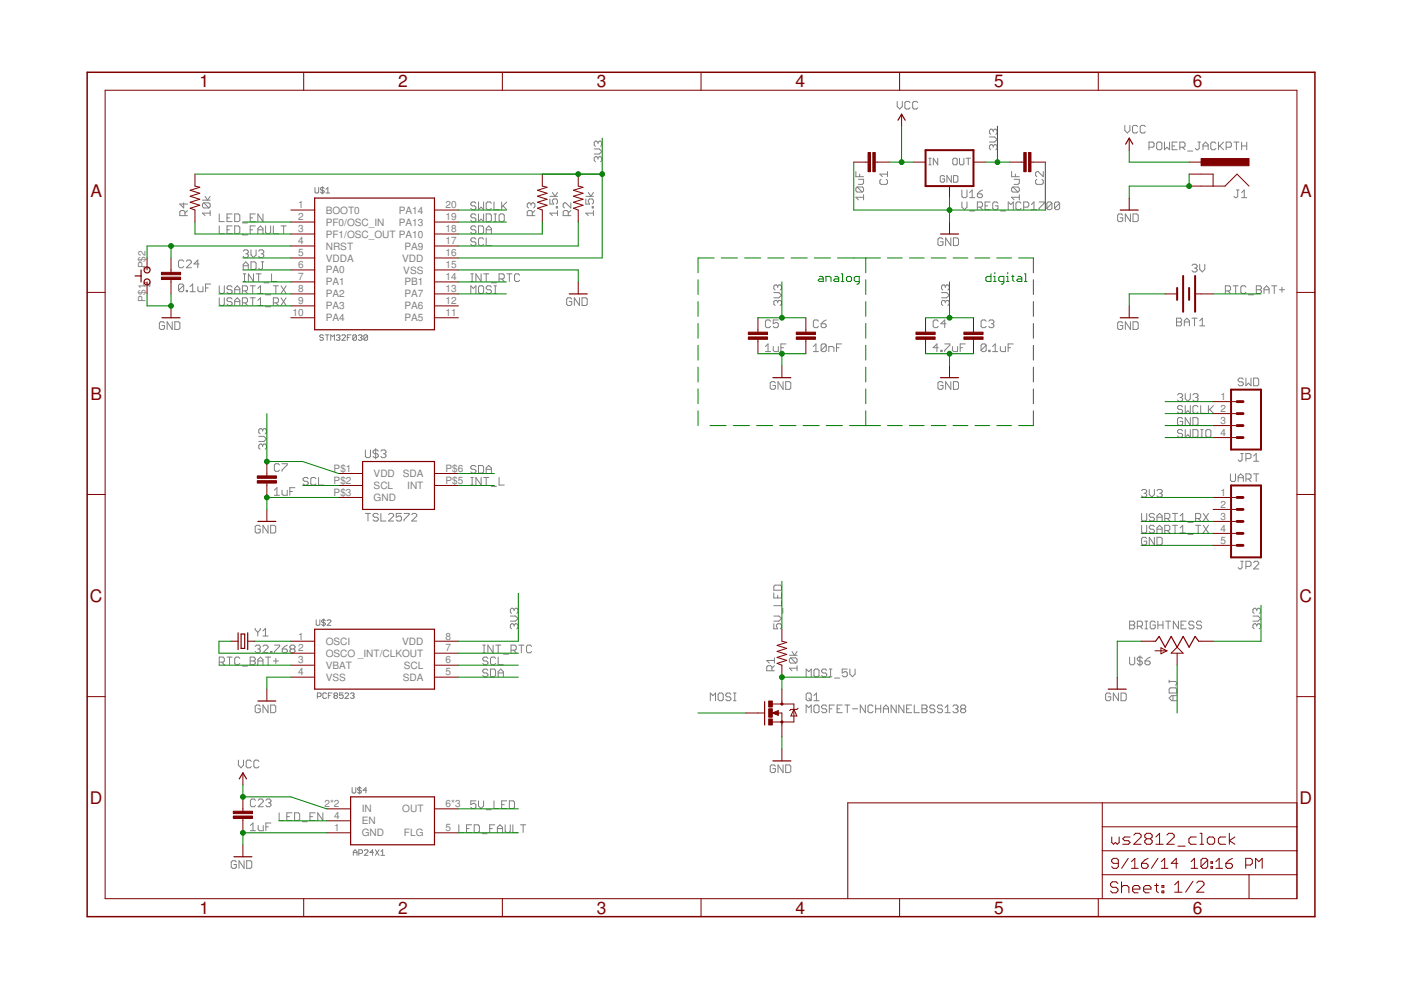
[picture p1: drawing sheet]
<svg xmlns="http://www.w3.org/2000/svg" width="297mm" height="210mm" viewBox="0 0 297 210" stroke-linecap="round" stroke-linejoin="round" font-family="sans-serif">
<g fill="none" stroke="#808080" stroke-width=".21">
<path d="M66.8 39.8v.9l.2 .2h.4l.2-.2v-.9M68.3 39.6v1.5M68.7 39.9l-.2-.1h-.4l-.2 .4 .2 .1h.4l.2 .4-.2 .2h-.4l-.2-.2M126 31.6h1.1l.5 .5-.5 .6h-1.1M126.8 33.5l-.3-.3h-.3l-.2 .3v.5l.2 .3M126.8 30.2l-.3-.3h-.3l-.2 .3v.6l.2 .2M126.8 33.5l.3-.3h.2l.3 .3v.5l-.3 .3M126.8 30.2v.3M126.8 33.5v.3M126.8 30.2l.3-.3h.2l.3 .3v.6l-.3 .2M181.5 36.4v1.1h1.6M181.7 39.6h1.1l.3 .3v.5l-.3 .3"/>
<path d="M181.7 39.6l-.2 .3v.5l.2 .3h1.1M181.7 39.6l1.1 1.1M182 38h1.1v.8l-.3 .3h-.8M182.3 36.9v.6M186.8 38l-.3 .3v.5l.3 .3h1.1l.3-.3v-.5l-.3-.3M188.2 36.4v1.1M188.2 36.9h-1.7l.6 .6M190.2 21.5v1.1l.6 .5 .5-.5v-1.1M193 21.8l-.3-.3h-.6l-.2 .3v1.1l.2 .2h.6l.3-.2M194.6 21.8l-.3-.3h-.5l-.3 .3v1.1l.3 .2h.5l.3-.2M196.9 34.9h.5M196.9 33.5h.5"/>
<path d="M197.2 33.5v1.4M198.8 33.5v1.4l-.9-1.4v1.4M200.3 37.5l-.3-.3h-.4l-.3 .3v.9l.3 .2h.4l.3-.2v-.5h-.5M201.7 37.2v1.4l-.9-1.4v1.4M202 33.8l.2-.3h.5l.2 .3v.9l-.2 .2h-.5l-.2-.2zM202.2 37.2h.7l.2 .3v.9l-.2 .2h-.7zM203.4 33.5v1.2l.3 .2h.4l.3-.2v-1.2M204.8 33.5h1M205.3 33.5v1.4M209.8 29h1.1l.5 .6-.5 .5h-1.1M210.6 30.9l.3-.2h.2l.3 .2v.6l-.3 .2M210.6 30.9l-.3-.2h-.2l-.3 .2v.6l.3 .2"/>
<path d="M210.6 27.7l-.3-.3h-.2l-.3 .3v.5l.3 .3M210.6 27.7v.2M210.6 30.9v.3M210.6 27.7l.3-.3h.2l.3 .3v.5l-.3 .3M214.5 36.4v1.1h1.6M214.8 39.6l-.3 .3v.5l.3 .3h1M214.8 39.6h1l.3 .3v.5l-.3 .3M214.8 39.6l1 1.1M215 38h1.1v.8l-.3 .3h-.8M215.3 36.9v.6M219.8 38l-.2 .3v.5l.2 .3h1.1l.3-.3v-.5l-.3-.3M221.2 36.4v1.1l-1.1-1.1h-.3l-.2 .2v.6l.2 .3"/>
<path d="M238.5 26.6v1.1l.5 .5 .6-.5v-1.1M241.2 26.8l-.3-.2h-.5l-.3 .2v1.1l.3 .3h.5l.3-.3M242.8 26.8l-.2-.2h-.6l-.3 .2v1.1l.3 .3h.6l.2-.3M243.6 31.2h.8l.3-.3v-.5l-.3-.3h-.8v1.6M245.5 30.1h.6l.2 .3v1.1l-.2 .2h-.6l-.3-.2v-1.1zM246.9 30.1v1.6l.5-.5 .6 .5v-1.6M248.5 30.9h.6M249.6 30.1h-1.1v1.6h1.1M250.1 31.2h.9l.2-.3v-.5l-.2-.3h-.9v1.6M250.7 31.2l.5 .5M251.8 32h1.1M254 30.1h.5"/>
<path d="M254.3 30.1v1.4l-.3 .2h-.3l-.3-.2M255.1 30.9h1.1M255.1 31.7v-1l.5-.6 .6 .6v1M257.8 30.4l-.3-.3h-.5l-.3 .3v1.1l.3 .2h.5l.3-.2M258.3 30.1v1.6M258.6 30.9l.8 .8M259.4 30.1l-1.1 1.1M260 31.2h.8l.3-.3v-.5l-.3-.3h-.8v1.6M261.6 30.1h1.1M262.1 30.1v1.6M263.2 30.9h1.1M263.2 30.1v1.6"/>
<path d="M264.3 30.1v1.6M38.9 43v1.1l-.8-.8h1.7M38.9 55.4l-.2-.3h-.6l-.3 .3v1.1l.3 .3h.6l.2-.3M39.2 45.7v-.8l-.3-.3h-.5l-.3 .3v.8h1.7M39.5 55.4l.3-.3h.5l.3 .3v.3l-1.1 1.1h1.1M39.8 44.6l-.6 .6M42.2 56h-1.1l.8-.9v1.7M42.9 42.4h1.7M43.2 43l-.3 .3v.5l.3 .3h1.1M43.2 43h1.1l.3 .3v.5l-.3 .3M43.2 43l1.1 1.1M43.5 41.6l.5 .8 .6-.8"/>
<path d="M44.6 45.2h-1.7l.6 .5M44.6 44.6v1.1M46.5 45.4v1.6h1.1M46.5 47.9v1.6h1.1M48.1 46.2h.6M48.1 48.7h.6M49.2 45.4h-1.1v1.6h1.1M49.2 47.9h-1.1v1.6h1.1M49.8 45.4h.8l.2 .2v1.1l-.2 .3h-.8zM49.8 47.9h.8l.2 .3v1.1l-.2 .2h-.8zM51.4 47.3h1.1M51.4 49.8h1.1"/>
<path d="M51.6 53.3l.2-.3h.6l.2 .3v.2l-.2 .3M51.6 57.1v-1l.5-.6 .5 .6v1M51.6 59.7h.5M51.6 58.1h.5M51.6 56.3h1M51.8 58.1v1.6M52.1 53.8h.3M52.4 53.8l.2 .3v.2l-.2 .3h-.6l-.2-.3M53 46.2h.6M53 48.7h.6M53.2 53v1.1l.5 .5 .6-.5v-1.1M53.2 55.5h.8l.3 .3v1.1l-.3 .2h-.8z"/>
<path d="M53.7 58.1v1.6l-1-1.6v1.6M54.1 45.4h-1.1v1.6h1.1M54.1 47.9h-1.1v1.6M54.3 58.1h1.1M54.7 49.5v-1l.5-.6 .6 .6v1M54.7 48.7h1.1M54.8 53.3l.3-.3h.5l.3 .3v.2l-.3 .3M54.8 58.1v1.6M55.4 53.8h.2M55.4 55.5h.5M55.6 53.8l.3 .3v.2l-.3 .3h-.5l-.3-.3M55.6 55.5v1.4l-.2 .2h-.3l-.3-.2"/>
<path d="M55.8 45.4v1.6l-1.1-1.6v1.6M55.9 60h1.1M56.3 47.9v1.4l.3 .2h.5l.3-.2v-1.4M57.6 58.1v1.6h1.1M58 47.9v1.6h1M59.6 47.9h1.1M60.1 47.9v1.6M69.1 40.9h.8M69.1 40.2l.4-.4v1.1M99.8 59.7h.6M99.8 58.1h.6M100.1 58.1v1.6"/>
<path d="M100.9 43.1l-.3-.3h-.5l-.3 .3v.3l.3 .2h.5l.3 .3v.3l-.3 .2h-.5l-.3-.2M100.9 50.7l-.3-.3h-.5l-.3 .3v.3l.3 .3h.5l.3 .2v.3l-.3 .3h-.5l-.3-.3M100.9 45.6l-.3-.2h-.5l-.3 .2v.3l.3 .3h.5l.3 .3v.2l-.3 .3h-.5l-.3-.3M100.9 48.2l-.3-.3h-.5l-.3 .3v.3l.3 .2h.5l.3 .3v.3l-.3 .2h-.5l-.3-.2M101.5 47.9h.8l.2 .3v1.1l-.2 .2h-.8zM101.5 42.8v1.6l.5-.5 .5 .5v-1.6M101.5 45.4v1.6l.5-.5 .5 .5v-1.6M102 58.1v1.6l-1.1-1.6v1.6M102.5 50.7l-.2-.3h-.6l-.2 .3v1.1l.2 .3h.6l.2-.3M102.6 58.1h1M103.1 50.4v1.7h1.1M103.1 45.4h.8l.3 .2v1.1l-.3 .3h-.8z"/>
<path d="M103.1 49.5v-1l.5-.6 .6 .6v1M103.1 58.1v1.6M103.1 48.7h1.1M104.2 43.1l-.3-.3h-.5l-.3 .3v1.1l.3 .2h.5l.3-.2M104.2 60h1.1M104.7 42.8v1.6h1.1M104.7 45.4h.6M104.7 47h.6M105 45.4v1.6M105.8 59.1h.8l.3-.2v-.6l-.3-.2h-.8v1.6M106.1 45.4h.5l.3 .2v1.1l-.3 .3h-.5l-.3-.3v-1.1zM106.4 42.8v1.6"/>
<path d="M106.4 59.1l.5 .6M106.6 43.6l.8 .8M107.4 42.8l-1 1.1M107.5 58.1h1M108 58.1v1.6M110.2 58.3l-.3-.2h-.5l-.3 .2v1.1l.3 .3h.5l.3-.3M112.6 43.3l-.3-.3h-.2l-.3 .3v.5l.3 .3M112.6 43.3l.3-.3h.2l.3 .3v.5l-.3 .3M112.6 43.3v.2M112.9 45.7v-.8l-.3-.3h-.5l-.3 .3v.8h1.6M113.4 44.6l-.5 .6M116.6 42.2v1.1h.8l-.3-.6v-.2l.3-.3h.5l.3 .3v.5l-.3 .3"/>
<path d="M116.6 41.6h1.6M117.1 40.8l.6 .8 .5-.8M117.9 43.8h.3v.3h-.3zM118.2 45.2h-1.6l.5 .5M118.2 44.6v1.1M120.5 45.7v-.8l-.3-.3h-.5l-.3 .3v.8h1.6M121 43v1.1l-1.1-1.1h-.2l-.3 .3v.5l.3 .3M121 44.6l-.5 .6M124.2 42.2v1.1h.8l-.3-.8 .3-.3h.6l.2 .3v.5l-.2 .3M124.2 41.6h1.6M124.7 40.8l.6 .8 .5-.8M125.6 43.8h.2v.3h-.2z"/>
<path d="M125.8 45.2h-1.6l.5 .5M125.8 44.6v1.1M183.1 41.8h-1.6l.5 .6M183.1 41.3v1.1M199.9 50.7l-.2-.3h-.6l-.2 .3v1.1l.2 .3h.6l.2-.3v-.5h-.5M201.6 50.4v1.7l-1.1-1.7v1.7M202.1 50.4h.8l.3 .3v1.1l-.3 .3h-.8zM203.9 40.3v1.3l.3 .3h.5l.3-.3v-1.3M203.9 42.8v1.1l.6 .5 .5-.5v-1.1M205.6 44.7h1.1M205.6 41.9h1.1M205.6 40.8l.5-.5v1.6"/>
<path d="M207.2 41.1h.8l.3 .3v.2l-.3 .3h-.5l-.3-.3zM207.2 43.9h.8l.3-.3v-.5l-.3-.3h-.8v1.6M207.8 43.9l.5 .5M208.3 40.3l-.5 .3-.6 .5M208.9 43.6h.5M209.9 42.8h-1v1.6h1M211.6 43.1l-.3-.3h-.5l-.3 .3v1.1l.3 .2h.5l.3-.2v-.6h-.6M212.1 44.7h1.1M213.8 44.4v-1.6l.5 .6 .5-.6v1.6M216.1 41.8h-1.6l.5 .6M216.1 41.3v1.1M216.5 43.1l-.3-.3h-.5l-.3 .3v1.1l.3 .2h.5l.3-.2"/>
<path d="M217 43.9h.8l.3-.3v-.5l-.3-.3h-.8v1.6M218.7 44.4h1.1M218.7 43.4l.5-.6v1.6M220.3 42.8h1.1v.3l-1.1 1.1v.2M223 43.1l-.2-.3h-.6l-.2 .3v1.1M223 43.1v1.1l-.2 .2h-.6l-.2-.2M223 43.1l-1 1.1M224.7 43.1l-.3-.3h-.5l-.3 .3v1.1M224.7 43.1v1.1l-.3 .2h-.5l-.3-.2M224.7 43.1l-1.1 1.1M238 45.6l-.2-.2h-.6l-.2 .2v1.1l.2 .3h.6l.2-.3v-.5h-.5M239.7 45.4v1.6l-1.1-1.6v1.6"/>
<path d="M240.2 45.4h.8l.3 .2v1.1l-.3 .3h-.8zM252.7 56.3l.3-.3h.5l.3 .3v.3l-.3 .3M253.3 56.9h.2M253.5 56.9l.3 .2v.3l-.3 .3h-.5l-.3-.3M254.4 56v1.1l.5 .6 .5-.6v-1.1M262.1 40.3h.6M262.4 40.3v1.3l-.3 .3h-.2l-.3-.3M263.2 41.9h1.1M263.2 40.8l.6-.5v1.6M34.9 68.5l-.3-.3h-.5l-.3 .3v1.1l.3 .2h.5l.3-.2v-.6h-.6M36.5 68.2v1.6l-1.1-1.6v1.6M37.1 68.2h.8l.2 .3v1.1l-.2 .2h-.8z"/>
<path d="M38.9 60.5l-.2-.3h-.6l-.3 .3v1.1M38.9 60.5v1.1l-.2 .2h-.6l-.3-.2M38.9 60.5l-1.1 1.1M39.5 61.6h.3v.2h-.3zM40.3 61.8h1.1M40.3 60.8l.6-.6v1.6M42 60.8v.8l.2 .2h.8v-1M43.6 61h.5M44.7 60.2h-1.1v1.6M46.5 63.1v1.4l.3 .3h.5l.3-.3v-1.4M46.5 60.6v1.4l.3 .2h.5l.3-.2v-1.4M49.2 63.4l-.3-.3h-.5l-.3 .3v.3l.3 .2h.5l.3 .3v.3l-.3 .3h-.5l-.3-.3"/>
<path d="M49.2 60.9l-.3-.3h-.5l-.3 .3v.3l.3 .2h.5l.3 .3v.3l-.3 .2h-.5l-.3-.2M49.8 63.9h1M49.8 61.4h1M49.8 62.2v-1l.5-.6 .5 .6v1M49.8 64.8v-1.1l.5-.6 .5 .6v1.1M51.4 64.2h.8l.3-.3v-.5l-.3-.3h-.8v1.7M51.4 61.7h.8l.3-.3v-.5l-.3-.3h-.8v1.6M51.9 61.7l.6 .5M51.9 64.2l.6 .6M53 63.1h1.1M53 60.6h1.1M53.6 60.6v1.6"/>
<path d="M53.6 63.1v1.7M54.7 64.8h1.1M54.7 62.2h1.1M54.7 61.2l.5-.6v1.6M54.7 63.7l.5-.6v1.7M56.3 62.5h1.1M56.3 65h1.1M58 64.2h.8l.2-.3v-.5l-.2-.3h-.8v1.7M58 60.6h1M58.5 60.6v1.6M58.5 64.2l.5 .6M59.6 60.6l1.1 1.6"/>
<path d="M59.6 63.1l1.1 1.7M60.7 60.6l-1.1 1.6M60.7 63.1l-1.1 1.7M68.6 71.2l-.2-.2h-.4l-.2 .4 .2 .2h.4l.2 .4-.2 .2h-.4l-.2-.2M69 71h.7M69.4 71v1.2M70.1 72.2v-1.2l.4 .4 .4-.4v1.2M71.3 71.2l.2-.2h.4l.2 .2-.2 .4M71.7 71.6h.2M71.9 71.6l.2 .2-.2 .4h-.4l-.2-.2M72.5 71.2l.2-.2h.3l.3 .2v.2l-.8 .8h.8M73.6 71.6h.4"/>
<path d="M74.4 71h-.8v1.2M75.6 71.2l-.2-.2h-.4l-.2 .2v.8M75.6 71.2v.8l-.2 .2h-.4l-.2-.2M75.6 71.2l-.8 .8M76 71.2l.2-.2h.4l.2 .2-.2 .4M76.4 71.6h.2M76.6 71.6l.2 .2-.2 .4h-.4l-.2-.2M77.9 71.2l-.2-.2h-.4l-.1 .2v.8M77.9 71.2v.8l-.2 .2h-.4l-.1-.2M77.9 71.2l-.7 .8M99.8 62.2v-1.6l.6 .6 .5-.6v1.6M101.7 60.6h.6l.2 .3v1.1l-.2 .2h-.6l-.2-.2v-1.1z"/>
<path d="M104.2 60.9l-.3-.3h-.5l-.3 .3v.3l.3 .2h.5l.3 .3v.3l-.3 .2h-.5l-.3-.2M104.7 60.6h.6M104.7 62.2h.6M105 60.6v1.6M121.2 63.4l-.3-.3h-.5l-.3 .3v1.1l.3 .3h.5l.3-.3v-.6h-.5M122.9 63.1v1.7l-1.1-1.7v1.7M123.4 63.1h.8l.3 .3v1.1l-.3 .3h-.8zM162.3 74.5h1.1M162.3 73.5l.5-.6v1.6M163.4 68.1l-.3-.3h-.5l-.3 .3v1.1l.3 .3h.5l.3-.3M163.9 73.5v.8l.3 .2h.8v-1M164.1 62h1l.6 .6-.6 .5h-1"/>
<path d="M164.9 63.9l-.3-.2h-.3l-.2 .2v.6l.2 .3M164.9 63.9l.2-.2h.3l.3 .2v.6l-.3 .3M164.9 60.7l-.3-.3h-.3l-.2 .3v.5l.2 .3M164.9 60.7l.2-.3h.3l.3 .3v.5l-.3 .3M164.9 60.7v.3M164.9 63.9v.3M165 67.8h-1.1v.8l.6-.2h.2l.3 .2v.6l-.3 .3h-.5l-.3-.3M165.6 73.7h.5M166.6 72.9h-1v1.6M172.4 74.5h1.1M172.4 73.5l.6-.6v1.6M173.5 68.1l-.2-.3h-.6l-.3 .3v1.1l.3 .3h.6l.2-.3"/>
<path d="M174.1 68.6h.8l.3 .3v.3l-.3 .3h-.6l-.2-.3zM175.2 73.2l-.3-.3h-.6l-.2 .3v1.1M175.2 73.2v1.1l-.3 .2h-.6l-.2-.2M175.2 73.2l-1.1 1.1M175.2 67.8l-.6 .3-.5 .5M175.7 74.5v-1h.8l.3 .2v.8M177.4 73.7h.5M178.4 72.9h-1v1.6M198.9 73.7h-1.1l.8-.8v1.6M198.9 68.1l-.3-.3h-.5l-.3 .3v1.1l.3 .3h.5l.3-.3M199.5 74.3h.2v.2h-.2zM199.6 62h1.1l.6 .6-.6 .5h-1.1"/>
<path d="M200.3 72.9h1.1v.3l-1.1 1.1v.2M200.4 63.9l-.2-.2h-.3l-.3 .2v.6l.3 .3M200.4 60.7l-.2-.3h-.3l-.3 .3v.5l.3 .3M200.4 63.9l.3-.2h.3l.3 .2v.6l-.3 .3M200.4 60.7v.3M200.4 63.9v.3M200.4 60.7l.3-.3h.3l.3 .3v.5l-.3 .3M200.6 68.6h-1.1l.8-.8v1.7M201.9 73.5v.8l.3 .2h.8v-1M203.6 73.7h.5M204.7 72.9h-1.1v1.6M209.1 68.1l-.3-.3h-.5l-.3 .3v1.1l.3 .3h.5l.3-.3"/>
<path d="M209.1 73.2l-.3-.3h-.5l-.3 .3v1.1M209.1 73.2v1.1l-.3 .2h-.5l-.3-.2M209.1 73.2l-1.1 1.1M209.6 74.3h.3v.2h-.3zM209.6 68.1l.3-.3h.6l.2 .3v.3l-.2 .2M210.2 68.6h.3M210.5 74.5h1M210.5 73.5l.5-.6v1.6M210.5 68.6l.2 .3v.3l-.2 .3h-.6l-.3-.3M212.1 73.5v.8l.3 .2h.8v-1M213.7 73.7h.6M214.8 72.9h-1.1v1.6"/>
<path d="M238 68.5l-.2-.3h-.6l-.2 .3v1.1l.2 .2h.6l.2-.2v-.6h-.5M239.7 68.2v1.6l-1.1-1.6v1.6M240.2 68.2h.8l.3 .3v1.1l-.3 .2h-.8zM249.4 67.5h.9l.2 .2v.3l-.2 .3 .2 .2v.3l-.2 .3h-.9zM249.4 68.3h.9M251.1 68.3h1.1M251.1 69.1v-1.1l.5-.5 .6 .5v1.1M252.7 67.5h1.1M253.3 67.5v1.6M254.4 69.1h1M254.4 68l.5-.5v1.6M259.8 61.7h.8l.3-.3v-.5l-.3-.3h-.8v1.6"/>
<path d="M260.3 61.7l.6 .5M261.5 60.6h1M262 60.6v1.6M264.2 60.9l-.3-.3h-.5l-.3 .3v1.1l.3 .2h.5l.3-.2M264.7 62.5h1.1M266.4 60.6h.8l.2 .3v.3l-.2 .2 .2 .3v.3l-.2 .2h-.8zM266.4 61.4h.8M268 61.4h1.1M268 62.2v-1l.5-.6 .6 .6v1M269.6 60.6h1.1M270.2 60.6v1.6M271.3 61.4h1.1"/>
<path d="M271.8 60.9v1.1M54.9 92.5h1l.6 .6-.6 .5h-1M55.7 94.4l-.3-.3h-.3l-.2 .3v.6l.2 .2M55.7 91.1l-.3-.2h-.3l-.2 .2v.6l.2 .3M55.7 94.4l.2-.3h.3l.3 .3v.6l-.3 .2M55.7 91.1v.3M55.7 94.4v.3M55.7 91.1l.2-.2h.3l.3 .2v.6l-.3 .3M59.2 98.6l-.2-.3h-.6l-.2 .3v1.1l.2 .2h.6l.2-.2M59.8 98.3h1.1v.3l-1.1 1.1v.2M77.5 95.4v1.4l.2 .2h.6l.2-.2v-1.4M79.7 95.1v2.2"/>
<path d="M80.2 95.7l-.3-.3h-.5l-.3 .3v.2l.3 .3h.5l.3 .3v.3l-.3 .2h-.5l-.3-.2M80.8 95.7l.2-.3h.6l.2 .3v.2l-.2 .3M81.3 96.2h.3M81.6 96.2l.2 .3v.3l-.2 .2h-.6l-.2-.2M100.9 99l-.3-.3h-.5l-.3 .3v.2l.3 .3h.5l.3 .3v.3l-.3 .2h-.5l-.3-.2M101.5 98.7h.8l.2 .3v1.1l-.2 .2h-.8zM103.1 99.5h1.1M164.4 81.2l-.3-.3h-.5l-.3 .3v1.1l.3 .2h.5l.3-.2v-.6h-.5M166 80.9v1.6l-1-1.6v1.6M166.6 80.9h.8l.3 .3v1.1l-.3 .2h-.8zM199.9 81.2l-.2-.3h-.6l-.2 .3v1.1l.2 .2h.6l.2-.2v-.6h-.5M201.6 80.9v1.6l-1.1-1.6v1.6"/>
<path d="M202.1 80.9h.8l.3 .3v1.1l-.3 .2h-.8zM249.7 83.7l.2-.2h.6l.2 .2v.3l-.2 .3M250.2 84.3h.3M250.5 84.3l.2 .2v.3l-.2 .3h-.6l-.2-.3M250.7 88.8l-.2-.3h-.6l-.2 .3v1.1l.2 .3h.6l.2-.3v-.6h-.5M250.7 86.3l-.2-.3h-.6l-.2 .3v.2l.2 .3h.6l.2 .3v.3l-.2 .2h-.6l-.2-.2M250.7 91.4l-.2-.3h-.6l-.2 .3v.2l.2 .3h.6l.2 .3v.2l-.2 .3h-.6l-.2-.3M251.3 83.5v1l.5 .6 .6-.6v-1M251.3 86v1.6l.5-.5 .6 .5v-1.6M251.3 91.1v1.6l.5-.5 .6 .5v-1.6M252.4 88.5v1.7l-1.1-1.7v1.7M252.9 88.5h.8l.3 .3v1.1l-.3 .3h-.8z"/>
<path d="M252.9 91.1h.8l.3 .3v1l-.3 .3h-.8zM252.9 83.7l.3-.2h.5l.3 .2v.3l-.3 .3M253.5 84.3h.2M253.7 84.3l.3 .2v.3l-.3 .3h-.5l-.3-.3M254 86.3l-.3-.3h-.5l-.3 .3v1.1l.3 .2h.5l.3-.2M254.6 91.1h.5M254.6 92.7h.5M254.6 86v1.6h1.1M254.8 91.1v1.6M255.9 91.1h.6l.2 .3v1l-.2 .3h-.6l-.2-.3v-1zM256.2 86v1.6M256.5 86.8l.8 .8"/>
<path d="M257.3 86l-1.1 1.1M263.1 96.2h.5M263.3 96.2v1.3l-.2 .3h-.3l-.3-.3M263.6 80.4l-.3-.2h-.5l-.3 .2v.3l.3 .3h.5l.3 .2v.3l-.3 .3h-.5l-.3-.3M264.2 80.2v1.6l.5-.6 .5 .6v-1.6M264.2 97.2h.8l.2-.2v-.6l-.2-.2h-.8v1.6M265.8 80.2h.8l.3 .2v1.1l-.3 .3h-.8zM265.8 96.7l.5-.5v1.6M265.8 97.8h1.1M55.2 111.7l-.3-.3h-.5l-.3 .3v1.1l.3 .2h.5l.3-.2v-.6h-.5M56.8 111.4v1.6l-1-1.6v1.6M57.4 111.4h.8l.3 .3v1.1l-.3 .2h-.8z"/>
<path d="M58.2 103.9l.5-.5v1.6M58.2 105h1M59.8 103.9v.9l.3 .2h.8v-1.1M61.4 104.2h.6M62.5 103.4h-1.1v1.6M65.3 101.5l-.2-.3h-.6l-.2 .3v.3l.2 .2h.6l.2 .3v.3l-.2 .2h-.6l-.2-.2M67 101.5l-.3-.3h-.5l-.3 .3v1.1l.3 .2h.5l.3-.2M67.5 101.2v1.6h1.1M77.5 108.9h1M78 108.9v1.6M80.2 109.1l-.3-.2h-.5l-.3 .2v.3l.3 .3h.5l.3 .2v.3l-.3 .3h-.5l-.3-.3M80.8 108.9v1.6h1"/>
<path d="M82.4 109.1l.3-.2h.5l.3 .2v.3l-1.1 1.1h1.1M85.1 108.9h-1.1v.8l.6-.3h.2l.3 .3v.5l-.3 .3h-.5l-.3-.3M85.7 108.9h1v.2l-1 1.1v.3M87.3 109.1l.3-.2h.5l.3 .2v.3l-1.1 1.1h1.1M99.8 101.2h.6M99.8 102.8h.6M100.1 101.2v1.6M102 101.2v1.6l-1.1-1.6v1.6M102.6 101.2h1M103.1 100.3v-1.1l.5-.5 .6 .5v1.1M103.1 101.2v1.6M104.2 103.1h1.1"/>
<path d="M105.8 101.2v1.6h1.1M242 108.9v1.3l.3 .3h.5l.3-.3v-1.3M242 111.4v1.4l.3 .2h.5l.3-.2v-1.4M242 104l.3-.2h.5l.3 .2v.3l-.3 .3M242.6 104.6h.2M242.8 104.6l.3 .3v.2l-.3 .3h-.5l-.3-.3M243.1 114.2l-.3-.3h-.5l-.3 .3v1.1l.3 .2h.5l.3-.2v-.6h-.5M243.7 103.8v1.1l.5 .5 .6-.5v-1.1M244.8 109.1l-.3-.2h-.6l-.2 .2v.3l.2 .3h.6l.3 .2v.3l-.3 .3h-.6l-.2-.3M244.8 111.7l-.3-.3h-.6l-.2 .3v.2l.2 .3h.6l.3 .3v.3l-.3 .2h-.6l-.2-.2M244.8 113.9v1.6l-1.1-1.6v1.6M245.3 109.7h1.1"/>
<path d="M245.3 112.2h1.1M245.3 113.9h.8l.3 .3v1.1l-.3 .2h-.8zM245.3 110.5v-1.1l.6-.5 .5 .5v1.1M245.3 113v-1.1l.6-.5 .5 .5v1.1M245.3 104l.3-.2h.5l.3 .2v.3l-.3 .3M245.9 104.6h.2M246.1 104.6l.3 .3v.2l-.3 .3h-.5l-.3-.3M247 109.9h.8l.2-.2v-.6l-.2-.2h-.8v1.6M247 112.5h.8l.2-.3v-.5l-.2-.3h-.8v1.6M247.5 112.5l.5 .5M247.5 109.9l.5 .6M248.6 108.9h1.1"/>
<path d="M248.6 111.4h1.1M249.1 108.9v1.6M249.1 111.4v1.6M250.2 110.5h1.1M250.2 113h1.1M250.2 109.4l.6-.5v1.6M250.2 111.9l.6-.5v1.6M251.9 113.3h1M251.9 110.7h1M253.5 109.9h.8l.3-.2v-.6l-.3-.2h-.8v1.6M253.5 111.4h1.1M254 111.4v1.6"/>
<path d="M254 109.9l.6 .6M255.1 111.4l1.1 1.6M255.1 108.9l1.1 1.6M256.2 111.4l-1.1 1.6M256.2 108.9l-1.1 1.6M260.9 100.5v1.3l.3 .3h.5l.3-.3v-1.3M262.5 102.1v-1.1l.6-.5 .5 .5v1.1M262.5 101.3h1.1M263.1 119h.5M263.3 119v1.4l-.2 .2h-.3l-.3-.2M264.2 101.6h.8l.2-.3v-.6l-.2-.2h-.8v1.6M264.7 101.6l.5 .5"/>
<path d="M265.8 119.3l.3-.3h.5l.3 .3v.2l-1.1 1.1h1.1M265.8 100.5h1.1M266.3 100.5v1.6M48.1 139.3h1.1M48.7 139.3v1.6M50.8 139.6l-.2-.3h-.6l-.2 .3v1.1l.2 .2h.6l.2-.2M53 139.3h.8l.3 .3v.3l-.3 .2 .3 .3v.3l-.3 .2h-.8zM54.1 133.2v.3l.6 .5M54.1 137.1l.3-.3h.5l.3 .3v.2l-.3 .3M54.7 137.6h.2M54.7 134v.9M54.9 137.6l.3 .3v.2l-.3 .3h-.5l-.3-.3"/>
<path d="M55.2 133.2v.3l-.5 .5M55.8 137.1l.2-.3h.6l.2 .3v.2l-1 1.1h1M55.8 133.8l.5-.6v1.7M55.8 134.9h1M56.3 139.3h1.1M56.9 139.3v1.6M57.4 138.1h.3v.3h-.3zM58.2 136.8h1.1v.3l-1.1 1v.3M58.5 139.6v1.1M59.8 137.6h.8l.3 .3v.2l-.3 .3h-.5l-.3-.3zM60.9 136.8l-.5 .3-.6 .5M61.7 137.6l-.2-.3v-.2l.2-.3h.6l.2 .3v.2l-.2 .3"/>
<path d="M61.7 137.6h.6M61.7 137.6l-.2 .3v.2l.2 .3h.6l.2-.3v-.2l-.2-.3M67 131.4v1l.2 .2h.4l.2-.2v-1M68.6 131.2v1.6M69 131.6l-.2-.2h-.4l-.2 .4 .2 .2h.4l.2 .4-.2 .2h-.4l-.2-.2M69.4 131.6l.2-.2h.4l.1 .2v.2l-.7 .8h.7M102.4 136.8h.5M102.4 138.4h.5M102.6 136.8v1.6M103.4 139.6l-.2-.3h-.6l-.2 .3v.3l.2 .2h.6l.2 .3v.3l-.2 .2h-.6l-.2-.2M104.5 136.8v1.6l-1.1-1.6v1.6M105.1 139.6l-.3-.3h-.5l-.3 .3v1.1l.3 .2h.5l.3-.2"/>
<path d="M105.1 136.8h1.1M105.6 139.3v1.6h1.1M105.6 136.8v1.6M106.7 138.7h1.1M108.2 130.6h1.1l.5 .5-.5 .6h-1.1M108.4 137.9h.8l.3-.3v-.5l-.3-.3h-.8v1.6M108.9 137.9l.6 .5M109 132.5l-.3-.3h-.2l-.3 .3v.6l.3 .2M109 132.5l.3-.3h.3l.2 .3v.6l-.2 .2M109 129.2l-.3-.2h-.2l-.3 .2v.6l.3 .2M109 129.2v.3M109 132.5v.3"/>
<path d="M109 129.2l.3-.2h.3l.2 .2v.6l-.2 .2M110 136.8h1.1M110.5 136.8v1.6M112.7 137.1l-.3-.3h-.5l-.3 .3v1l.3 .3h.5l.3-.3M164.1 132.2v1.1h.8l-.3-.5v-.3l.3-.3h.5l.3 .3v.6l-.3 .2M164.1 130.6h1l.6 .5-.6 .6h-1M164.1 124.3l.2-.2h1.1l.3 .2v.8h-1.6zM164.1 125.7v1.1h1.6v-1.1M164.2 139.5v1.1M164.9 126.2v.6M165.7 127.3v1.1h-1.6M166 129v1"/>
<path d="M167.4 138.9h1.6M167.6 139.5h1.1l.3 .3v.5l-.3 .3M167.6 139.5l-.2 .3v.5l.2 .3h1.1M167.6 139.5l1.1 1.1M167.9 138.1l.5 .8 .6-.8M239.5 131.7h.8l.3 .3v.2l-.3 .3 .3 .3v.3l-.3 .2h-.8zM239.5 139.3v1.4l.3 .2h.5l.3-.2v-1.4M239.5 132.5h.8M241.1 132.8h.8l.3-.3v-.5l-.3-.3h-.8v1.6M241.7 139v2.2M241.7 132.8l.5 .5M242.2 139.6l-.3-.3h-.5l-.3 .3v.3l.3 .2h.5l.3 .3v.3l-.3 .2h-.5l-.3-.2"/>
<path d="M242.8 131.7h.5M242.8 133.3h.5M243 131.7v1.6M243.9 139.3l-.6 .3-.5 .5M244.9 132l-.2-.3h-.6l-.2 .3v1.1l.2 .2h.6l.2-.2v-.6h-.5M245.5 132.5h1.1M245.5 131.7v1.6M246.6 131.7v1.6M247.1 131.7h1.1M247.7 131.7v1.6M249.9 131.7v1.6l-1.1-1.6v1.6M250.4 132.5h.6"/>
<path d="M251.5 131.7h-1.1v1.6h1.1M253.1 132l-.2-.3h-.6l-.2 .3v.2l.2 .3h.6l.2 .3v.3l-.2 .2h-.6l-.2-.2M254.8 132l-.3-.3h-.5l-.3 .3v.2l.3 .3h.5l.3 .3v.3l-.3 .2h-.5l-.3-.2M264.2 120.1h.8l.2-.3v-.5l-.2-.3h-.8v1.6M265.6 130.6h1.1l.6 .5-.6 .6h-1.1M266.5 132.5l-.3-.3h-.3l-.3 .3v.6l.3 .2M266.5 132.5l.2-.3h.3l.3 .3v.6l-.3 .2M266.5 129.2l-.3-.2h-.3l-.3 .2v.6l.3 .2M266.5 129.2l.2-.2h.3l.3 .2v.6l-.3 .2M266.5 129.2v.3M266.5 132.5v.3M46.5 140.4h.8l.3-.3v-.5l-.3-.3h-.8v1.6"/>
<path d="M47 140.4l.6 .5M51.4 141.2h1.1M53 140.1h.8M54.7 140.9v-1l.5-.6 .6 .6v1M54.7 140.1h1.1M55.2 149.8l-.3-.3h-.5l-.3 .3v1l.3 .3h.5l.3-.3v-.5h-.5M56.8 149.5v1.6l-1-1.6v1.6M57.4 149.5h.8l.3 .3v1l-.3 .3h-.8zM58 140.1h1M67.3 147.7h.6l.2-.2v-.4l-.2-.2h-.6v1.2M69.2 147.1l-.2-.2h-.4l-.1 .2v.8l.1 .2h.4l.2-.2M69.6 147.5h.4"/>
<path d="M70.4 146.9h-.8v1.2M71 147.5l-.2-.2 .2-.4h.4l.2 .2-.2 .4M71 147.5l-.2 .2 .2 .4h.4l.2-.2-.2-.4M71 147.5h.4M72.7 146.9h-.7v.6l.3-.2 .4 .2v.4l-.2 .2h-.3l-.2-.2M73.1 147.1l.2-.2h.4l.2 .2v.2l-.8 .8h.8M74.3 147.1l.2-.2h.4l.2 .2-.2 .4M74.7 147.5h.2M74.9 147.5l.2 .2-.2 .4h-.4l-.2-.2M103.4 142.1l-.2-.2h-.6l-.2 .2v.3l.2 .3h.6l.2 .2v.3l-.2 .3h-.6l-.2-.3M104 141.9h.8l.3 .2v1.1l-.3 .3h-.8zM105.6 143.5v-1.1l.6-.5 .5 .5v1.1"/>
<path d="M105.6 142.7h1.1M150.6 148.6v-1.7l.6 .6 .5-.6v1.7M152.5 146.9h.6l.2 .3v1.1l-.2 .3h-.6l-.2-.3v-1.1zM155 147.2l-.3-.3h-.5l-.3 .3v.3l.3 .2h.5l.3 .3v.3l-.3 .3h-.5l-.3-.3M155.5 146.9h.6M155.5 148.6h.6M155.8 146.9v1.7M163.7 142.2v-.8l-.3-.3h-.6l-.2 .3v.8h1.6M164.2 141.1l-.5 .6M164.2 140h-1.6l.5 .6M169 141.7h-1.6l.5 .5M169 141.1v1.1"/>
<path d="M170.9 143.5v-1.6l.6 .5 .5-.5v1.6M170.9 151.1v-1.6l.6 .5 .5-.5v1.6M171.2 146.9h.5l.3 .3v1.1l-.3 .3h-.5l-.3-.3v-1.1zM171.5 148l.5 .6M172.6 148.6h1.1M172.6 147.5l.5-.6v1.7M172.8 149.5h.6l.3 .3v1l-.3 .3h-.6l-.2-.3v-1zM172.8 141.9h.6l.3 .2v1.1l-.3 .3h-.6l-.2-.3v-1.1zM175.3 149.8l-.3-.3h-.5l-.3 .3v.2l.3 .3h.5l.3 .3v.2l-.3 .3h-.5l-.3-.3M175.3 142.1l-.3-.2h-.5l-.3 .2v.3l.3 .3h.5l.3 .2v.3l-.3 .3h-.5l-.3-.3M175.8 150.3h.6M175.8 141.9h.6"/>
<path d="M175.8 143.5h.6M176.1 141.9v1.6M176.9 149.5h-1.1v1.6M176.9 143.8h1.1M177.5 150.3h.5M178.6 149.5h-1.1v1.6h1.1M179.1 149.5h1.1M179.6 141.9h-1v.8l.5-.3h.3l.2 .3v.5l-.2 .3h-.6l-.2-.3M179.6 149.5v1.6M180.2 141.9v1l.5 .6 .6-.6v-1M180.7 150.3h1.1M183.5 149.5v1.6l-1.1-1.6v1.6"/>
<path d="M185.1 149.8l-.3-.3h-.5l-.3 .3v1l.3 .3h.5l.3-.3M185.7 150.3h1M185.7 149.5v1.6M186.7 149.5v1.6M187.3 150.3h1.1M187.3 151.1v-1.1l.5-.5 .6 .5v1.1M190 149.5v1.6l-1.1-1.6v1.6M191.6 149.5v1.6l-1-1.6v1.6M192.2 150.3h.5M193.3 149.5h-1.1v1.6h1.1M193.8 149.5v1.6h1.1M195.5 149.5h.8l.3 .3v.2l-.3 .3 .3 .3v.2l-.3 .3h-.8z"/>
<path d="M195.5 150.3h.8M198.2 149.8l-.3-.3h-.5l-.3 .3v.2l.3 .3h.5l.3 .3v.2l-.3 .3h-.5l-.3-.3M199.8 149.8l-.2-.3h-.6l-.2 .3v.2l.2 .3h.6l.2 .3v.2l-.2 .3h-.6l-.2-.3M200.4 151.1h1.1M200.4 150l.5-.5v1.6M202 149.8l.3-.3h.5l.3 .3v.2l-.3 .3M202.6 150.3h.2M202.8 150.3l.3 .3v.2l-.3 .3h-.5l-.3-.3M203.9 150.3l-.2-.3v-.2l.2-.3h.6l.2 .3v.2l-.2 .3M203.9 150.3l-.2 .3v.2l.2 .3h.6l.2-.3v-.2l-.2-.3M203.9 150.3h.6M235.5 147.2l-.3-.3h-.5l-.3 .3v1.1l.3 .3h.5l.3-.3v-.6h-.6"/>
<path d="M237.1 146.9v1.7l-1-1.7v1.7M237.7 146.9h.8l.3 .3v1.1l-.3 .3h-.8zM242.8 140.1h.8l.3 .3v.3l-.3 .2h-.6l-.2-.2zM247.9 144.5h1.3l.3 .3v.2l-.3 .3M247.9 144.2v.6M248.1 145.8h1.1l.3 .3v.8h-1.6v-.8zM248.7 147.5v1.1M249.5 147.5h-1.1l-.5 .5 .5 .6h1.1M50.5 161.2v1l.6 .6 .5-.6v-1M53.1 175l.5-.5v1.6M53.1 176.1h1.1M53.3 161.4l-.3-.2h-.5l-.3 .2v1.1l.3 .3h.5l.3-.3"/>
<path d="M54.2 169.7l-.3-.3h-.5l-.3 .3v1.1l.3 .2h.5l.3-.2M54.7 175v.9l.3 .2h.8v-1.1M54.7 169.7l.3-.3h.5l.3 .3v.2l-1.1 1.1h1.1M54.9 161.4l-.3-.2h-.5l-.3 .2v1.1l.3 .3h.5l.3-.3M56.4 175.3h.5M56.4 169.7l.2-.3h.6l.2 .3v.2l-.2 .3M56.9 170.2h.3M57.2 170.2l.2 .3v.3l-.2 .2h-.6l-.2-.2M57.4 174.5h-1v1.6M59.2 172.3v1.7h1.1M60.8 173.1h.6M61.9 172.3h-1.1v1.7h1.1"/>
<path d="M62.5 172.3h.8l.2 .3v1.1l-.2 .3h-.8zM64.1 174.2h1.1M65.7 173.1h.6M66.8 172.3h-1.1v1.7h1.1M68.5 172.3v1.7l-1.1-1.7v1.7M74.7 167v1l.1 .1h.4l.2-.1v-1M76.2 166.8v1.5M76.6 167.2l-.2-.2h-.4l-.2 .4 .2 .2h.4l.2 .4-.2 .1h-.4l-.2-.1M77.8 167.6h-.8l.6-.6v1.1M97.3 174.9v1.6h1.1M98.9 175.7h.6M100 174.9h-1.1v1.6h1.1"/>
<path d="M100.5 174.9h.9l.2 .3v1l-.2 .3h-.9zM100.9 169.8h-1.1v.8l.6-.3h.2l.3 .3v.6l-.3 .2h-.5l-.3-.2M101.5 169.8v1.1l.5 .5 .5-.5v-1.1M102.2 176.8h1.1M103.1 171.7h1.1M103.8 175.7h.6M104.7 169.8v1.6h1.1M104.9 174.9h-1.1v1.6M105.5 175.7h1.1M105.5 176.5v-1.1l.5-.5 .6 .5v1.1M106.4 170.6h.5M107.1 174.9v1.3l.3 .3h.5l.3-.3v-1.3"/>
<path d="M107.4 169.8h-1v1.6h1M108 169.8h.8l.3 .3v1.1l-.3 .2h-.8zM108.7 174.9v1.6h1.1M110.4 174.9h1.1M110.9 174.9v1.6M164.4 162.5l-.3-.3h-.5l-.3 .3v1l.3 .3h.5l.3-.3v-.5h-.5M166 162.2v1.6l-1-1.6v1.6M166.6 162.2h.8l.3 .3v1l-.3 .3h-.8zM50.1 182.8l-.3-.3h-.5l-.3 .3v1.1l.3 .2h.5l.3-.2v-.6h-.5M51.8 182.5v1.6l-1.1-1.6v1.6M52.3 182.5h.8l.3 .3v1.1l-.3 .2h-.8zM74.9 181.4v-.8l.4-.4 .4 .4v.8"/>
<path d="M74.9 180.8h.8M76.1 181h.6l.2-.2v-.4l-.2-.2h-.6v1.2M77.2 180.4l.2-.2h.4l.2 .2v.2l-.8 .8h.8M79.2 180.8h-.8l.6-.6v1.2M79.6 180.2l.8 1.2M80.4 180.2l-.8 1.2M80.8 181.4h.7M80.8 180.6l.3-.4v1.2"/>
</g>
<g fill="none" stroke="#800000" stroke-width=".42">
<path d="M196.2 31.8h10.2v7.7h-10.2zM250.8 58.5v7.6M253.4 58.5v7.6M249.6 61v2.6M252.1 61v2.6M261 82.6h6.4v12.7h-6.4zM261 102.9h6.4v15.3h-6.4z"/>
<circle cx="165.8" cy="149.3" r=".13"/>
<circle cx="165.8" cy="153.1" r=".13"/>
</g>
<g fill="none" stroke="#800000" stroke-width=".21">
<path d="M22.3 19.1h252.7v171.4h-252.7zM64.4 15.3v3.8M106.5 15.3v3.8M148.6 15.3v3.8M190.7 15.3v3.8M232.9 15.3v3.8M41.3 36.9v2.6l1.1 .2-2.1 .6 2.1 .7-2.1 .6 2.1 .6-2.1 .7 2.1 .6-2.1 .7 1 .3v2.6M115 36.9v2.6l1 .2-2 .6 2 .7-2 .6 2 .6-2 .7 2 .6-2 .7 1 .3v2.6M122.6 36.9v2.6l1 .2-2 .6 2 .7-2 .6 2 .6-2 .7 2 .6-2 .7 1 .3v2.6M181 34.4h3.1M185.6 34.4h3M191.2 24.2v2.6"/>
<path d="M193.7 34.4h2.5M201.3 39.5v2.5M206.4 34.4h2.5M214 34.4h3.1M218.6 34.4h3M239.4 29.3v2.5M252.1 34.4h2.6M252.1 39.5h7.6l2.6-2.6 2.5 2.6M252.1 36.9h5.1v2.6M31.2 54.7v2.5M31.2 59.8v2.5M36.3 54.7v3"/>
<path d="M36.3 59.3v3M61.7 44.5h5M61.7 47.1h5M61.7 49.6h5M61.7 52.2h5M61.7 54.7h5M61.7 57.2h5M61.7 59.8h5M92.1 44.5h5.1M92.1 47.1h5.1M92.1 49.6h5.1M92.1 52.2h5.1"/>
<path d="M92.1 54.7h5.1M92.1 57.2h5.1M92.1 59.8h5.1M122.6 59.8v2.5M201.3 47.1v2.5M239.4 42v2.5M18.5 62h3.8M36.3 64.9v2.5M61.7 62.3h5M61.7 64.9h5M61.7 67.4h5M92.1 62.3h5.1"/>
<path d="M92.1 64.9h5.1M92.1 67.4h5.1M160.7 67.4v3M160.7 71.9v3.1M165.8 77.5v2.6M170.9 67.4v3M170.9 71.9v3.1M196.2 67.4v3M196.2 71.9v3.1M201.3 77.5v2.6M206.4 67.4v3M206.4 71.9v3.1"/>
<path d="M239.4 64.9v2.5M247 62.3h2.6M253.6 62.3h3.6M275 62h3.8M56.6 97.9v3M257.2 85.2h5.1M257.2 87.7h5.1M257.2 90.2h5.1M257.2 92.8h5.1M18.5 104.8h3.8M56.6 102.4v3.1M56.6 108v2.6"/>
<path d="M71.8 105.5h5.1M71.8 100.4h5.1M71.8 102.9h5.1M92.1 100.4h5.1M92.1 102.9h5.1M257.2 105.5h5.1M257.2 108h5.1M257.2 110.6h5.1M257.2 113.1h5.1M257.2 115.6h5.1M275 104.8h3.8M49 136h1.5"/>
<path d="M52.5 136h1.5M61.7 136h5M61.7 138.5h5M92.1 136h5.1M92.1 138.5h5.1M165.8 133.4v2.6l1 .2-2 .6 2 .7-2 .6 2 .6-2 .7 2 .6-2 .7 1 .3v2.6M242 136h3M244.9 138h2.5M246.1 137.4l1.3 .6-1.3 .6zM249.6 137.2l1.2 1.3h-2.5zM249.6 138.5v2.5M254.1 136h3.1"/>
<path d="M18.5 147.7h3.8M56.6 146.1v2.5M61.7 141h5M61.7 143.6h5M92.1 141h5.1M92.1 143.6h5.1M158.2 151.2h3.8M163.7 151.2l1.3-.5v1zM163.8 149.3h4.5v3.8h-4.6M164.9 151.2h.9v5.1M165.8 146.1v3.2M165.8 158.8v2.5"/>
<path d="M168.3 150.4l.7 1.4h-1.3zM169.2 150.2l-.2 .2h-1.3l-.3 .3M236.9 143.6v2.5M275 147.7h3.8M51.5 163.9v2.5M51.5 169v3M51.5 173.5v3.1M51.5 179.1v2.6M69.3 176.6h5M69.3 171.5h5M69.3 174h5M92.1 176.6h5.1"/>
<path d="M92.1 171.5h5.1M233.7 170.2v20.3M233.7 175.3h41.3M235.7 177.5v1.1l.4 .4 .4-.4 .4 .4 .4-.4v-1.1M239.6 177.5h-1.2l-.4 .3 .4 .4h.8l.4 .4-.4 .4h-1.2M240.4 177.1l.4-.4h.8l.3 .4v.4l-1.5 1.5h1.5M243.1 177.8l-.4 .4v.4l.4 .4h.8l.4-.4v-.4l-.4-.4M243.1 177.8l-.4-.3v-.4l.4-.4h.8l.4 .4v.4l-.4 .3M243.1 177.8h.8M245.1 179h1.5M245.1 177.5l.8-.8v2.3M247.4 177.1l.4-.4h.8l.4 .4v.4l-1.6 1.5h1.6"/>
<path d="M249.7 179.4h1.6M253.6 177.5h-1.1l-.4 .3v.8l.4 .4h1.1M254.4 179h.8M254.4 176.7h.4v2.3M256 177.8l.4-.3h.8l.3 .3v.8l-.3 .4h-.8l-.4-.4zM259.9 177.5h-1.2l-.4 .3v.8l.4 .4h1.2M260.6 176.7v2.3M261.8 177.5l-1.2 .7 1.2 .8M275 170.2h-95.3v20.3M64.4 190.5v3.9M106.5 190.5v3.9M148.6 190.5v3.9"/>
<path d="M190.7 190.5v3.9M232.9 190.5v3.9M233.7 185.5h41.3M233.7 180.4h41.3M237 187.3l-.4-.3h-.8l-.3 .3v.4l.3 .4h.8l.4 .4v.4l-.4 .4h-.8l-.3-.4M237.1 183h-1l-.4-.3v-.3l.4-.4h.6l.4 .4v1.3l-.4 .4h-.6l-.4-.4M237.8 187v2.3M237.8 188.1l.4-.4h.8l.4 .4v1.2M239.2 182l-1.4 2.1M239.9 184.1h1.4M239.9 182.7l.7-.7v2.1M240.1 188.5h1.6v-.4l-.4-.4h-.8l-.4 .4v.8l.4 .4h.8"/>
<path d="M242 183h1.1l.3 .4v.3l-.3 .4h-.7l-.4-.4zM242.5 188.5h1.5v-.4l-.4-.4h-.7l-.4 .4v.8l.4 .4h.7M243.4 182l-.7 .4-.7 .6M244.8 187.7h.8M245.2 187.3v1.6l.4 .4M245.5 182l-1.4 2.1M246.2 184.1h1.4M246.2 182.7l.7-.7v2.1M246.4 187.7h.4v.4h-.4zM246.4 188.9h.4v.4h-.4zM249 187.6l.8-.8v2.4M249 189.2h1.6"/>
<path d="M249.7 183h-1.4l1.1-1v2.1M252.5 184.1h1.4M252.5 182.7l.7-.7v2.1M252.9 186.8l-1.5 2.4M253.7 187.2l.4-.4h.8l.4 .4v.4l-1.6 1.6h1.6M256.1 182.4v1.3l-.4 .4h-.7l-.4-.4M256.1 182.4l-.4-.4h-.7l-.4 .4v1.3M256.1 182.4l-1.5 1.3M256.8 183.7h.3v.4h-.3zM256.8 182.7h.3v.3h-.3zM257.8 184.1h1.4M257.8 182.7l.7-.7v2.1"/>
<path d="M259.9 183h1.1l.3 .4v.3l-.3 .4h-.8l-.3-.4zM261.3 182l-.7 .4-.7 .6M264.1 183.4h1.1l.3-.4v-.6l-.3-.4h-1.1v2.1M264.8 185.5v5M266.2 184.1v-2.1l.7 .7 .7-.7v2.1"/>
</g>
<g fill="none" stroke="#800000" stroke-width=".25">
<path d="M190.4 25.5l.8-1.3 .7 1.3M238.7 30.6l.7-1.3 .8 1.3M28.6 58.5h1.3M29.9 57.2v2.6M66.7 42h25.4v27.9h-25.4zM199.4 49.6h3.8M237.5 44.5h3.8M34.4 67.4h3.8M120.7 62.3h3.8M237.5 67.4h3.8M76.9 97.9h15.2v10.1h-15.2zM163.9 80.1h3.8"/>
<path d="M199.4 80.1h3.8M54.7 110.6h3.8M50.5 134.2v3.5M51.1 134.4h.8v3.1h-.8zM52.5 134.2v3.5M66.7 133.4h25.4v12.7h-25.4zM245 136l.8-1.1 1.2 2.3 1.3-2.3 1.3 2.3 1.2-2.3 1.3 2.3 1.3-2.3 .7 1.1M54.7 148.6h3.8M162.1 148.8v4.9M235 146.1h3.8M50.7 165.1l.8-1.2 .8 1.2M74.3 169h17.8v10.1h-17.8z"/>
<path d="M163.9 161.3h3.8M49.6 181.7h3.8"/>
<circle cx="31.2" cy="57.2" r=".64"/>
<circle cx="31.2" cy="59.8" r=".64"/>
</g>
<g fill="#800000" stroke="#800000" stroke-width=".21">
<path d="M184 32.3h.6v4.1h-.6z"/>
<path d="M185.1 32.3h.5v4.1h-.5z"/>
<path d="M217.1 32.3h.5v4.1h-.5z"/>
<path d="M218.1 32.3h.5v4.1h-.5z"/>
<path d="M163 152.4h.7v1.3h-.7z"/>
<path d="M163 148.6h.7v1.3h-.7z"/>
<path d="M163 150.3h.7v1.8h-.7z"/>
<path d="M204.4 71.4h4v.5h-4z"/>
<path d="M204.4 70.4h4v.5h-4z"/>
<path d="M194.2 71.4h4.1v.5h-4.1z"/>
<path d="M194.2 70.4h4.1v.5h-4.1z"/>
<path d="M158.7 71.4h4v.5h-4z"/>
<path d="M158.7 70.4h4v.5h-4z"/>
<path d="M168.8 71.4h4.1v.5h-4.1z"/>
<path d="M168.8 70.4h4.1v.5h-4.1z"/>
<path d="M254.7 33.6h10.1v1.5h-10.1z"/>
<path d="M54.5 101.9h4.1v.5h-4.1z"/>
<path d="M54.5 100.9h4.1v.5h-4.1z"/>
<path d="M49.5 173h4v.5h-4z"/>
<path d="M49.5 172h4v.5h-4z"/>
<path d="M34.2 58.8h4.1v.5h-4.1z"/>
<path d="M34.2 57.7h4.1v.6h-4.1z"/>
</g>
<path d="M18.5 15.3h260.3v179.1h-260.3zM164.9 150.9l-.9 .3 .9 .2v-.2h-.3" fill="none" stroke="#800000" stroke-width=".32"/>
<path d="M262.3 90.2h1.2M262.3 87.7h1.2M262.3 85.2h1.2M262.3 92.8h1.2M262.3 110.6h1.2M262.3 108h1.2M262.3 105.5h1.2M262.3 115.6h1.2M262.3 113.1h1.2" fill="none" stroke="#800000" stroke-width=".61"/>
<g fill="none" stroke="#008000" stroke-width=".21">
<path d="M41.3 36.9h86.4M127.7 29.3v25.4h-30.5M181 34.4v10.1h40.6v-10.1M188.6 34.4h5.1M191.2 26.8v7.6M208.9 34.4h5.1M211.5 26.8v7.6M239.4 31.8v2.6h12.7M252.1 36.9v2.6h-12.7v2.5M36.3 52.2v2.5M41.3 47.1v2.5h20.4M51.5 57.2h10.2"/>
<path d="M51.5 54.7h10.2M51.5 47.1h10.2M51.5 59.8h10.2M61.7 52.2h-30.5v2.5M97.2 44.5h10.2M97.2 57.2h25.4v2.6M97.2 47.1h10.2M97.2 59.8h10.2M115 47.1v2.5h-17.8M122.6 47.1v5.1h-25.4M148 59.3v3.1M151.4 54.7h-3.4v3.1"/>
<path d="M152.9 54.7h3.5M157.9 54.7h3.4M162.8 54.7h3.4M165.8 59.8v7.6M167.7 54.7h3.5M172.7 54.7h3.4M173.7 58.6h.6l.2 .3v.8h-.8l-.2-.3 .2-.3h.8M175.1 59.7v-1.1h.8l.3 .3v.8M177 58.6h.5l.3 .3v.8h-.8l-.3-.3 .3-.3h.8M177.6 54.7h9.1M178.4 59.7h.5M178.4 58.1h.2v1.6"/>
<path d="M179.7 58.6h.6l.3 .3v.5l-.3 .3h-.6l-.2-.3v-.5zM182.2 59.7h-.8l-.3-.3v-.5l.3-.3h.8v1.4l-.3 .2h-.2M183.6 54.7v3.1M183.6 59.3v3.1M188.2 54.7h3.1M192.8 54.7h3.1M197.4 54.7h3.2M201.3 42v5.1M201.3 59.8v7.6M202.1 54.7h3.1M206.7 54.7h3.1M210.1 58.1v1.6h-.8l-.3-.3v-.5l.3-.3h.8"/>
<path d="M210.7 58.6h.2v1.1M210.7 59.7h.5M210.9 57.8v.3M211.3 54.7h3.2M212.8 59.7h-.8l-.2-.3v-.5l.2-.3h.8v1.4l-.2 .2h-.3M213.4 58.6h.3v1.1M213.4 59.7h.5M213.7 57.8v.3M214.5 58.6h.5M214.7 58.3v1.1l.3 .3M215.8 58.6h.6l.2 .3v.8h-.8l-.2-.3 .2-.3h.8M216 54.7h3.1v3.1"/>
<path d="M217.2 59.7h.5M217.2 58.1h.3v1.6M219.1 59.3v3.1M31.2 62.3v2.6h5.1v-2.6M46.4 62.3h15.3M46.4 64.9h15.3M97.2 62.3h10.2M148 63.9v3.2M148 68.6v3.1M148 73.2v3.1M148 77.9v3.1M160.7 75h10.2"/>
<path d="M160.7 67.4h10.2M165.8 75v2.5M183.6 63.9v3.2M183.6 68.6v3.1M183.6 73.2v3.1M183.6 77.9v3.1M196.2 75h10.2M196.2 67.4h10.2M201.3 75v2.5M219.1 63.9v3.2M219.1 68.6v3.1M219.1 73.2v3.1"/>
<path d="M219.1 77.9v3.1M247 62.3h-7.6v2.6M257.2 62.3h10.2M56.6 87.7v10.2h7.6l7.6 2.5M148 82.5v3.1M148 87.1v3.1M150.5 90.2h3.5M155.5 90.2h3.4M160.4 90.2h3.4M165.3 90.2h3.5M170.3 90.2h3.4M175.2 90.2h3.4"/>
<path d="M180.1 90.2h6.6M183.6 82.5v3.1M183.6 87.1v3.1M188.2 90.2h3.1M192.8 90.2h3.1M197.4 90.2h3.2M202.1 90.2h3.1M206.7 90.2h3.1M211.3 90.2h3.2M219.1 87.1v3.1h-3.1M219.1 82.5v3.1M247 90.2h10.2"/>
<path d="M247 85.2h10.2M247 92.8h10.2M247 87.7h10.2M64.2 102.9h7.6M71.8 105.5h-15.2v2.5M97.2 102.9h7.6M97.2 100.4h7.6M242 115.6h15.2M242 105.5h15.2M242 113.1h15.2M242 110.6h15.2M49 136h-2.6v2.5h15.3"/>
<path d="M54 136h7.7M97.2 138.5h12.7M109.9 125.8v10.2h-12.7M165.8 123.3v10.1M242 136h-5.1v7.6M267.4 128.3v7.7h-10.2M46.4 141h15.3M61.7 143.6h-5.1v2.5M97.2 143.6h12.7M97.2 141h12.7M148 151.2h10.2M165.8 156.3v2.5"/>
<path d="M175.9 143.6h-10.1v2.5M249.6 141v10.2M51.5 166.4v2.6h10.2l7.6 2.5M59.1 174h10.2M69.3 176.6h-17.8v2.5M97.2 176.6h12.7M97.2 171.5h12.7"/>
</g>
<g fill="#008000" stroke="#008000" stroke-width=".21">
<circle cx="191.2" cy="34.4" r=".51"/>
<circle cx="51.5" cy="169" r=".51"/>
<circle cx="201.3" cy="44.5" r=".51"/>
<circle cx="201.3" cy="75" r=".51"/>
<circle cx="165.8" cy="75" r=".51"/>
<circle cx="56.6" cy="105.5" r=".51"/>
<circle cx="252.1" cy="39.5" r=".51"/>
<circle cx="51.5" cy="176.6" r=".51"/>
<circle cx="36.3" cy="64.9" r=".51"/>
<circle cx="122.6" cy="36.9" r=".51"/>
<circle cx="127.7" cy="36.9" r=".51"/>
<circle cx="211.5" cy="34.4" r=".51"/>
<circle cx="201.3" cy="67.4" r=".51"/>
<circle cx="165.8" cy="67.4" r=".51"/>
<circle cx="56.6" cy="97.9" r=".51"/>
<circle cx="165.8" cy="143.6" r=".51"/>
<circle cx="36.3" cy="52.2" r=".51"/>
</g>
<g font-size="3.7" fill="#800000">
<text x="42.3" y="18.5">1</text>
<text x="84.4" y="18.5">2</text>
<text x="126.6" y="18.5">3</text>
<text x="168.7" y="18.5">4</text>
<text x="210.8" y="18.5">5</text>
<text x="252.9" y="18.5">6</text>
<text x="19.2" y="41.9">A</text>
<text x="275.6" y="41.9">A</text>
<text x="19.2" y="84.7">B</text>
<text x="275.6" y="84.7">B</text>
<text x="19" y="127.6">C</text>
<text x="275.5" y="127.6">C</text>
<text x="19" y="170.4">D</text>
<text x="275.5" y="170.4">D</text>
<text x="42.3" y="193.7">1</text>
<text x="84.4" y="193.7">2</text>
<text x="126.6" y="193.7">3</text>
<text x="168.7" y="193.7">4</text>
<text x="210.8" y="193.7">5</text>
<text x="252.9" y="193.7">6</text>
</g>
<g font-size="2.1" fill="#808080">
<text x="63.2" y="44.2">1</text>
<text x="63.2" y="46.7">2</text>
<text x="69.1" y="45.3">BOOT0</text>
<text x="69.1" y="47.8">PF0/OSC_IN</text>
<text x="84.6" y="47.8">PA13</text>
<text x="84.6" y="45.3">PA14</text>
<text x="94.5" y="46.7">19</text>
<text x="94.5" y="44.2">20</text>
<text x="63.2" y="49.3">3</text>
<text x="63.2" y="51.8">4</text>
<text x="69.1" y="50.4">PF1/OSC_OUT PA10</text>
<text x="69.1" y="52.9">NRST</text>
<text x="85.7" y="52.9">PA9</text>
<text x="94.5" y="51.8">17</text>
<text x="94.5" y="49.3">18</text>
<text x="30.8" y="56.9" transform="rotate(-90 30.8 56.9)">P$2</text>
<text x="31.9" y="57.4" transform="rotate(-90 31.9 57.4)">1</text>
<text x="63.2" y="54.3">5</text>
<text x="63.2" y="56.9">6</text>
<text x="63.2" y="59.4">7</text>
<text x="69.1" y="55.4">VDDA</text>
<text x="69.1" y="58">PA0</text>
<text x="85.3" y="55.4">VDD</text>
<text x="85.5" y="58">VSS</text>
<text x="94.5" y="59.4">14</text>
<text x="94.5" y="56.9">15</text>
<text x="94.5" y="54.3">16</text>
<text x="30.8" y="63.9" transform="rotate(-90 30.8 63.9)">P$1</text>
<text x="31.9" y="60.7" transform="rotate(-90 31.9 60.7)">2</text>
<text x="63.2" y="61.9">8</text>
<text x="63.2" y="64.5">9</text>
<text x="69.1" y="60.5">PA1</text>
<text x="69.1" y="63.1">PA2</text>
<text x="69.1" y="65.6">PA3</text>
<text x="85.7" y="65.6">PA6</text>
<text x="85.7" y="63.1">PA7</text>
<text x="85.7" y="60.5">PB1</text>
<text x="94.5" y="64.5">12</text>
<text x="94.5" y="61.9">13</text>
<text x="62" y="67">10</text>
<text x="69.1" y="68.1">PA4</text>
<text x="85.7" y="68.1">PA5</text>
<text x="94.5" y="67">11</text>
<text x="258.8" y="84.8">1</text>
<text x="258.8" y="87.3">2</text>
<text x="258.8" y="89.9">3</text>
<text x="258.8" y="92.4">4</text>
<text x="70.7" y="100">P$1</text>
<text x="79.2" y="101.2">VDD</text>
<text x="85.4" y="101.2">SDA</text>
<text x="94.5" y="100">P$6</text>
<text x="70.7" y="102.6">P$2</text>
<text x="70.7" y="105.1">P$3</text>
<text x="79.2" y="103.7">SCL</text>
<text x="79.2" y="106.2">GND</text>
<text x="86.3" y="103.7">INT</text>
<text x="94.5" y="102.6">P$5</text>
<text x="258.8" y="105.1">1</text>
<text x="258.8" y="107.7">2</text>
<text x="258.8" y="110.2">3</text>
<text x="258.8" y="112.7">4</text>
<text x="258.8" y="115.3">5</text>
<text x="63.2" y="135.6">1</text>
<text x="69.1" y="136.7">OSCI</text>
<text x="85.3" y="136.7">VDD</text>
<text x="94.5" y="135.6">8</text>
<text x="63.2" y="138.1">2</text>
<text x="63.2" y="140.7">3</text>
<text x="63.2" y="143.2">4</text>
<text x="69.1" y="139.2">OSCO _INT/CLKOUT</text>
<text x="69.1" y="141.8">VBAT</text>
<text x="85.6" y="141.8">SCL</text>
<text x="94.5" y="143.2">5</text>
<text x="94.5" y="140.7">6</text>
<text x="94.5" y="138.1">7</text>
<text x="69.1" y="144.3">VSS</text>
<text x="85.4" y="144.3">SDA</text>
<text x="68.8" y="171.1">2*2</text>
<text x="70.8" y="173.7">4</text>
<text x="76.7" y="172.3">IN</text>
<text x="85.3" y="172.3">OUT</text>
<text x="94.5" y="171.1">6*3</text>
<text x="70.8" y="176.2">1</text>
<text x="76.7" y="177.3">GND</text>
<text x="76.7" y="174.8">EN</text>
<text x="85.6" y="177.3">FLG</text>
<text x="94.5" y="176.2">5</text>
</g>
</svg>
